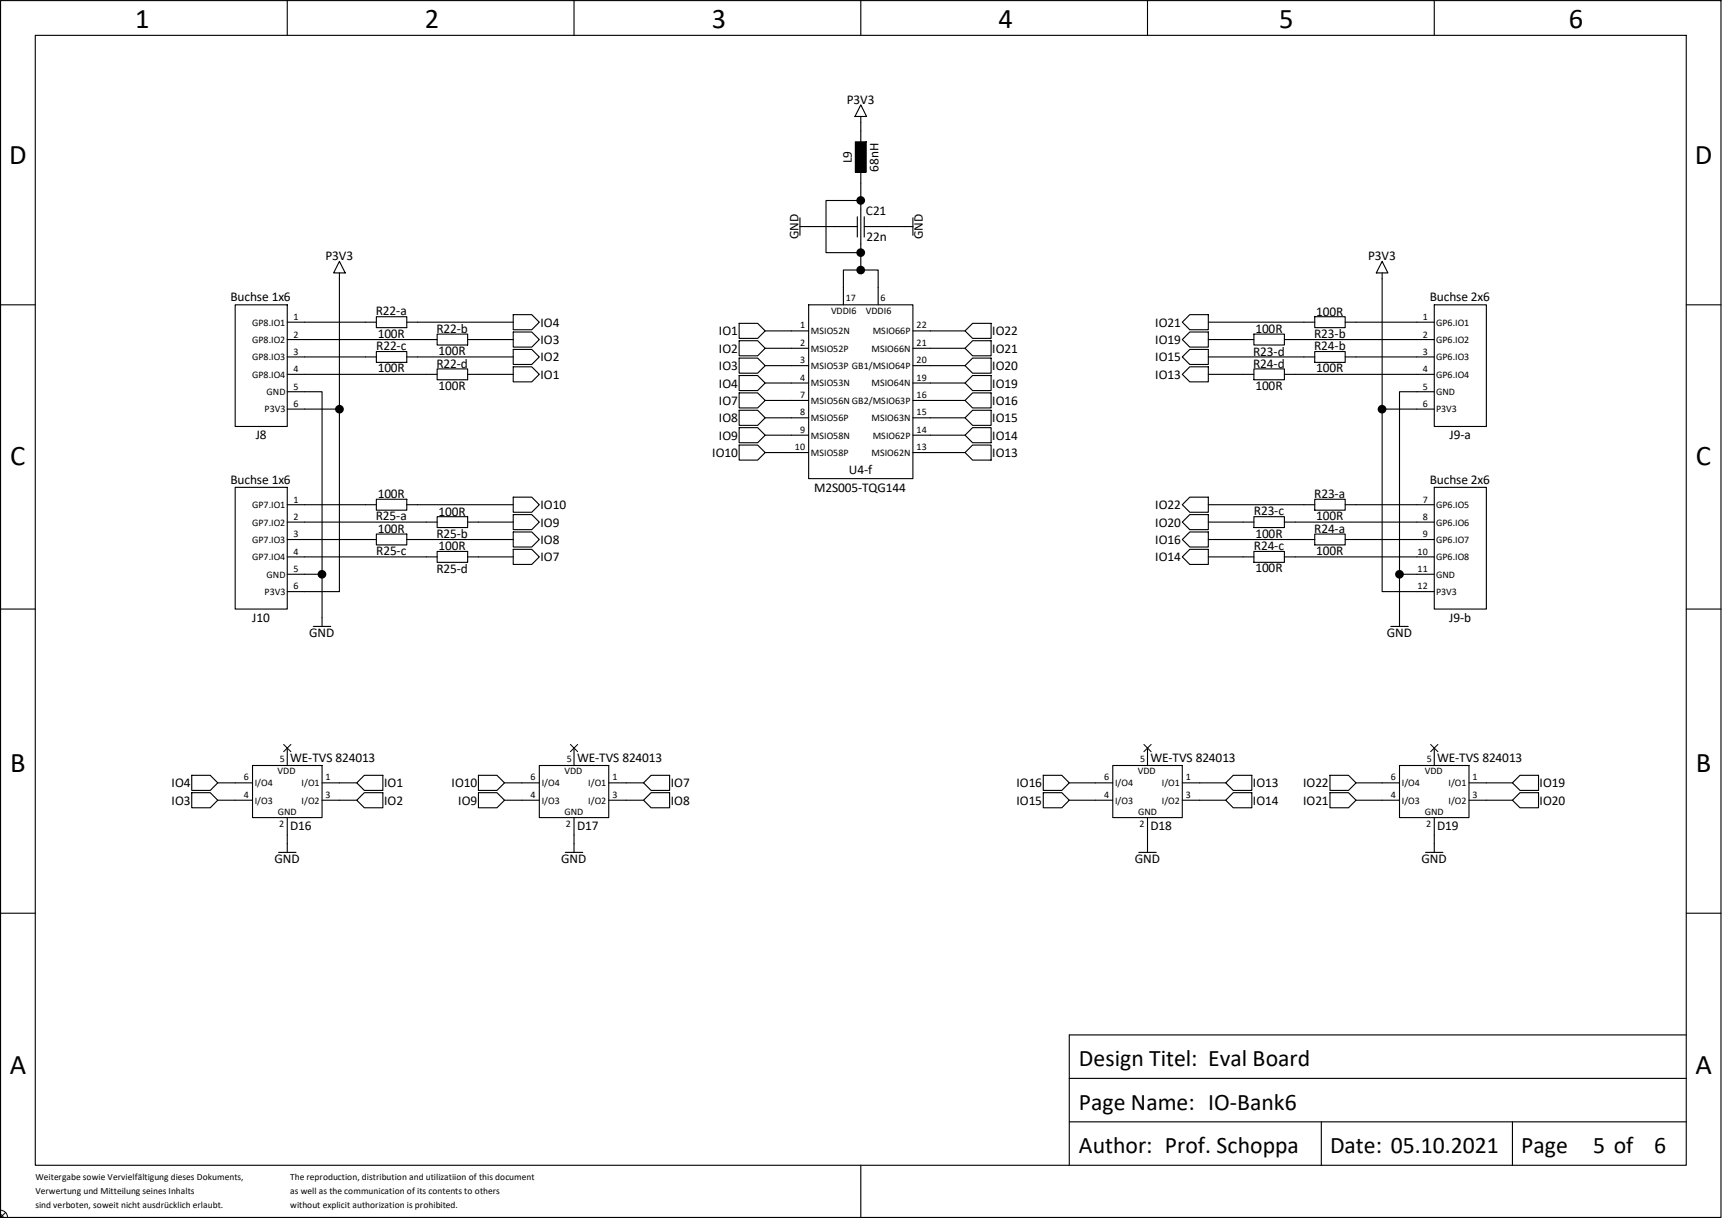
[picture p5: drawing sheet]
<svg xmlns="http://www.w3.org/2000/svg" width="297mm" height="210mm" viewBox="0 0 297 210" stroke-linecap="round" stroke-linejoin="round" font-family="sans-serif">
<g fill="none" stroke="#000" stroke-width=".19">
<path d="M.1 .1h296.7v209.8h-296.7zM6.1 6.1h284.7v194.8h-284.7zM49.5 .1v6M99 .1v6M148.5 18.1l1 2h-2zM148.5 .1v6M197.9 .1v6M247.4 .1v6M138 39.1h9.9M138 37.6v3M147.5 24.5h1.9v5.2h-1.9zM147.9 37.4v3.5"/>
<path d="M148.5 34.6h-6v9h6M148.5 20.1v4.4M148.5 29.7v16.9M149.1 39.1h8.4M149.1 37.4v3.5M157.5 37.6v3M.1 52.6h6M40.6 52.6h8.9v20.9h-8.9zM49.5 55.6h15.4M49.5 58.5h25.9M58.5 45.1l1 2h-2zM58.5 47.1v23.4"/>
<path d="M64.9 54.6h5.3v1.9h-5.3zM70.2 55.6h18.3M75.4 57.6h5.3v1.9h-5.3zM80.7 58.5h7.8M88.5 57.2h3.2l1.3 1.3-1.3 1.4h-3.2zM88.5 54.3h3.2l1.3 1.3-1.3 1.3h-3.2zM127.5 58.8h3.2l1.3 1.3-1.3 1.3h-3.2zM127.5 55.8h3.2l1.3 1.3-1.3 1.2h-3.2zM132 57.1h7.5M139.5 52.6h18v29.9h-18zM148.5 46.6h-3v6M148.5 46.6h3v6"/>
<path d="M157.5 57.1h8.9M166.4 57.1l1.4-1.3h3.1v2.5h-3.1zM205.2 57.2h3.2v2.7h-3.2l-1.3-1.4zM205.2 54.3h3.2v2.6h-3.2l-1.3-1.3zM208.4 55.6h18.4M208.4 58.5h7.9M216.3 57.6h5.2v1.9h-5.2zM221.5 58.5h25.9M226.8 54.6h5.2v1.9h-5.2zM232 55.6h15.4M238.4 45.1l1 2h-2zM238.4 47.1v23.4"/>
<path d="M247.4 52.6h9v20.9h-9zM290.8 52.6h6M49.5 67.5h6v31.5M49.5 61.5h15.4M49.5 64.6h25.9M49.5 70.5h9M58.5 70.5v31.5h-9M64.9 60.6h5.3v1.9h-5.3zM70.2 61.5h18.3M75.4 63.6h5.3v1.9h-5.3zM80.7 64.6h7.8M88.5 63.2h3.2l1.3 1.4-1.3 1.2h-3.2z"/>
<path d="M88.5 60.3h3.2l1.3 1.2-1.3 1.3h-3.2zM127.5 76.7h3.2l1.3 1.3-1.3 1.3h-3.2zM127.5 70.7h3.2l1.3 1.3-1.3 1.3h-3.2zM127.5 64.8h3.2l1.3 1.2-1.3 1.3h-3.2zM127.5 61.7h3.2l1.3 1.3-1.3 1.3h-3.2zM127.5 67.7h3.2l1.3 1.3-1.3 1.3h-3.2zM127.5 73.7h3.2l1.3 1.3-1.3 1.3h-3.2zM132 60.1h7.5M132 66h7.5M132 63h7.5M132 72h7.5M132 69h7.5"/>
<path d="M132 78h7.5M132 75h7.5M157.5 60.1h8.9M157.5 66h8.9M157.5 63h8.9M157.5 72h8.9M157.5 69h8.9M157.5 78h8.9M157.5 75h8.9M166.4 78l1.4-1.3h3.1v2.6h-3.1zM166.4 75l1.4-1.3h3.1v2.6h-3.1zM166.4 72l1.4-1.3h3.1v2.6h-3.1z"/>
<path d="M166.4 69l1.4-1.3h3.1v2.6h-3.1zM166.4 66l1.4-1.2h3.1v2.5h-3.1zM166.4 63l1.4-1.3h3.1v2.6h-3.1zM166.4 60.1l1.4-1.3h3.1v2.6h-3.1zM203.9 61.5l1.3-1.2h3.2v2.5h-3.2zM205.2 63.2h3.2v2.6h-3.2l-1.3-1.2zM208.4 61.5h18.4M208.4 64.6h7.9M216.3 63.6h5.2v1.9h-5.2zM221.5 64.6h25.9M226.8 60.6h5.2v1.9h-5.2zM232 61.5h15.4"/>
<path d="M238.4 70.5v31.5h9M238.4 70.5h9M247.4 67.5h-6v31.5M40.6 84h8.9v21h-8.9zM49.5 87h15.4M49.5 90h25.9M49.5 93h15.4M49.5 96h25.9M49.5 99h6M55.5 99v9M64.9 86.1h5.3v1.9h-5.3zM64.9 92.1h5.3v1.9h-5.3z"/>
<path d="M70.2 87h18.3M70.2 93h18.3M75.4 89.1h5.3v1.9h-5.3zM75.4 95.1h5.3v1.9h-5.3zM80.7 90h7.8M80.7 96h7.8M88.5 85.7h3.2l1.3 1.3-1.3 1.3h-3.2zM88.5 88.7h3.2l1.3 1.3-1.3 1.3h-3.2zM88.5 91.7h3.2l1.3 1.3-1.3 1.3h-3.2zM88.5 94.7h3.2l1.3 1.3-1.3 1.3h-3.2zM203.9 90l1.3-1.3h3.2v2.6h-3.2zM205.2 94.7h3.2v2.6h-3.2l-1.3-1.3z"/>
<path d="M205.2 91.7h3.2v2.6h-3.2l-1.3-1.3zM205.2 85.7h3.2v2.6h-3.2l-1.3-1.3zM208.4 87h18.4M208.4 90h7.9M208.4 93h18.4M208.4 96h7.9M216.3 89.1h5.2v1.9h-5.2zM216.3 95.1h5.2v1.9h-5.2zM221.5 90h25.9M221.5 96h25.9M226.8 86.1h5.2v1.9h-5.2zM226.8 92.1h5.2v1.9h-5.2z"/>
<path d="M232 87h15.4M232 93h15.4M241.4 99v9M241.4 99h6M247.4 84h9v21h-9zM.1 105h6M54 108h3M239.9 108h3M290.8 105h6M33.1 133.7h3.2l1.3 1.3-1.3 1.3h-3.2zM33.1 136.7h3.2l1.3 1.3-1.3 1.3h-3.2zM37.6 138h6"/>
<path d="M37.6 135h6M43.6 132h11.9v9h-11.9zM49.5 129v3M55.5 138h6M55.5 135h6M61.5 138l1.3-1.3h3.2v2.6h-3.2zM62.8 133.7h3.2v2.6h-3.2l-1.3-1.3zM82.5 136.7h3.2l1.3 1.3-1.3 1.3h-3.2zM82.5 133.7h3.2l1.3 1.3-1.3 1.3h-3.2zM87 138h6M87 135h6M93 132h12v9h-12z"/>
<path d="M99 129v3M105 138h6M105 135h6M111 138l1.3-1.3h3.2v2.6h-3.2zM111 135l1.3-1.3h3.2v2.6h-3.2zM179.9 133.7h3.2l1.3 1.3-1.3 1.3h-3.2zM179.9 136.7h3.2l1.3 1.3-1.3 1.3h-3.2zM184.4 138h7.5M184.4 135h7.5M191.9 132h12v9h-12zM197.9 129v3M203.9 138h7.5"/>
<path d="M203.9 135h7.5M212.7 133.7h3.2v2.6h-3.2l-1.3-1.3zM212.7 136.7h3.2v2.6h-3.2l-1.3-1.3zM229.4 133.7h3.2l1.3 1.3-1.3 1.3h-3.2zM229.4 136.7h3.2l1.3 1.3-1.3 1.3h-3.2zM233.9 138h7.5M233.9 135h7.5M241.4 132h12v9h-12zM247.4 129v3M253.4 138h7.5M253.4 135h7.5M260.9 138l1.3-1.3h3.2v2.6h-3.2z"/>
<path d="M262.2 133.7h3.2v2.6h-3.2l-1.3-1.3zM.1 157.5h6M48.1 147h2.9M49.5 141v6M97.5 147h3M99 141v6M196.4 147h3M197.9 141v6M245.9 147h3M247.4 141v6M290.8 157.5h6M290.8 178.4h-106.4v22.5"/>
<path d="M184.4 193.4h106.4M184.4 185.9h106.4M227.9 193.4v7.5M260.9 193.4v7.5M148.5 200.9v9"/>
</g>
<g fill="#000">
<path d="M147.5 24.5h1.9v5.2h-1.9z" fill-rule="evenodd"/>
<circle cx="148.5" cy="34.6" r=".75"/>
<circle cx="148.5" cy="46.6" r=".75"/>
<circle cx="148.5" cy="43.6" r=".75"/>
<circle cx="58.6" cy="70.6" r=".75"/>
<circle cx="238.4" cy="70.6" r=".75"/>
<circle cx="55.5" cy="99" r=".75"/>
<circle cx="241.4" cy="99" r=".75"/>
</g>
<path d="M48.9 128.4l1.3 1.2M50.2 128.4l-1.3 1.2M98.4 128.4l1.2 1.2M99.6 128.4l-1.2 1.2M197.3 128.4l1.2 1.2M198.5 128.4l-1.2 1.2M246.8 128.4l1.2 1.2M248 128.4l-1.2 1.2M0 208.7a1.27 1.27 0 0 1 1.3 1.2v.1M0 209.4a.51 .51 0 0 1 .5 .5v.1M0 209.8l.2 .2M1 209l-1 1" fill="none" stroke="#000" stroke-width=".17"/>
<g font-size="4.9">
<text x="23.3" y="4.8">1</text>
<text x="73.3" y="4.8">2</text>
<text x="122.8" y="4.8">3</text>
<text x="172.2" y="4.8">4</text>
<text x="220.6" y="4.8">5</text>
<text x="270.6" y="4.8">6</text>
<text x="1.6" y="28.3">D</text>
<text x="292.3" y="28.3">D</text>
<text x="1.8" y="80.2">C</text>
<text x="292.5" y="80.2">C</text>
<text x="1.8" y="133.2">B</text>
<text x="292.5" y="133.2">B</text>
<text x="1.7" y="185.1">A</text>
<text x="292.4" y="185.1">A</text>
</g>
<g font-size="4.1">
<text x="186.1" y="183.9">Design Titel: Eval Board</text>
<text x="186.1" y="191.3">Page Name: IO-Bank6</text>
<text x="186.1" y="198.8">Author: Prof. Schoppa</text>
<text x="229.4" y="198.8">Date: 05.10.2021</text>
<text x="262.4" y="198.8">Page</text>
<text x="274.8" y="198.8">5 of</text>
<text x="285.3" y="198.8">6</text>
</g>
<g font-size="2.3">
<text x="146" y="17.9">P3V3</text>
<text x="146.9" y="28.2" transform="rotate(-90 146.9 28.2)">L9</text>
<text x="151.5" y="29.6" transform="rotate(-90 151.5 29.6)">68nH</text>
<text x="137.7" y="41.3" transform="rotate(-90 137.7 41.3)">GND</text>
<text x="149.4" y="37">C21</text>
<text x="149.5" y="41.5">22n</text>
<text x="159.2" y="41.3" transform="rotate(-90 159.2 41.3)">GND</text>
<text x="56.1" y="44.8">P3V3</text>
<text x="236" y="44.8">P3V3</text>
<text x="39.8" y="51.9">Buchse 1x6</text>
<text x="246.6" y="51.9">Buchse 2x6</text>
<text x="64.8" y="54.4">R22-a</text>
<text x="65.2" y="58.3">100R</text>
<text x="75.3" y="57.4">R22-b</text>
<text x="93.2" y="59.3">IO3</text>
<text x="93.2" y="56.3">IO4</text>
<text x="124" y="57.8">IO1</text>
<text x="171.2" y="57.8">IO22</text>
<text x="199.3" y="59.3">IO19</text>
<text x="199.3" y="56.3">IO21</text>
<text x="216.5" y="57.4">100R</text>
<text x="226.7" y="58.3">R23-b</text>
<text x="227" y="54.4">100R</text>
<text x="64.9" y="60.4">R22-c</text>
<text x="65.2" y="64.2">100R</text>
<text x="75.3" y="63.4">R22-d</text>
<text x="75.6" y="61.2">100R</text>
<text x="93.2" y="62.3">IO2</text>
<text x="93.2" y="65.3">IO1</text>
<text x="124" y="63.8">IO3</text>
<text x="124" y="60.8">IO2</text>
<text x="171.2" y="63.8">IO20</text>
<text x="171.2" y="60.8">IO21</text>
<text x="199.3" y="65.3">IO13</text>
<text x="199.3" y="62.3">IO15</text>
<text x="216.2" y="63.4">R24-d</text>
<text x="216.2" y="61.3">R23-d</text>
<text x="226.7" y="60.4">R24-b</text>
<text x="227" y="64.2">100R</text>
<text x="75.6" y="67.2">100R</text>
<text x="124" y="66.8">IO4</text>
<text x="124" y="69.8">IO7</text>
<text x="171.2" y="69.8">IO16</text>
<text x="171.2" y="66.8">IO19</text>
<text x="216.5" y="67.2">100R</text>
<text x="44.1" y="75.7">J8</text>
<text x="124" y="72.8">IO8</text>
<text x="124" y="75.8">IO9</text>
<text x="171.2" y="72.8">IO15</text>
<text x="171.2" y="75.8">IO14</text>
<text x="250" y="75.7">J9-a</text>
<text x="39.8" y="83.4">Buchse 1x6</text>
<text x="122.9" y="78.8">IO10</text>
<text x="146.4" y="81.7">U4-f</text>
<text x="171.2" y="78.8">IO13</text>
<text x="246.6" y="83.4">Buchse 2x6</text>
<text x="64.8" y="89.7">R25-a</text>
<text x="65.2" y="85.9">100R</text>
<text x="75.6" y="88.9">100R</text>
<text x="93.2" y="87.8">IO10</text>
<text x="140.4" y="84.9">M2S005-TQG144</text>
<text x="199.3" y="87.8">IO22</text>
<text x="216.3" y="88.9">R23-c</text>
<text x="226.7" y="85.9">R23-a</text>
<text x="227" y="89.7">100R</text>
<text x="64.9" y="95.8">R25-c</text>
<text x="65.2" y="91.9">100R</text>
<text x="75.3" y="92.8">R25-b</text>
<text x="75.6" y="94.9">100R</text>
<text x="93.2" y="90.8">IO9</text>
<text x="93.2" y="93.8">IO8</text>
<text x="199.3" y="90.8">IO20</text>
<text x="199.3" y="93.8">IO16</text>
<text x="216.3" y="94.9">R24-c</text>
<text x="216.5" y="92.7">100R</text>
<text x="226.7" y="91.9">R24-a</text>
<text x="227" y="95.7">100R</text>
<text x="75.3" y="98.8">R25-d</text>
<text x="93.2" y="96.8">IO7</text>
<text x="199.3" y="96.8">IO14</text>
<text x="216.5" y="98.7">100R</text>
<text x="43.5" y="107.2">J10</text>
<text x="250" y="107.2">J9-b</text>
<text x="53.3" y="109.8">GND</text>
<text x="239.2" y="109.8">GND</text>
<text x="50" y="131.4">WE-TVS 824013</text>
<text x="99.5" y="131.4">WE-TVS 824013</text>
<text x="198.4" y="131.4">WE-TVS 824013</text>
<text x="247.9" y="131.4">WE-TVS 824013</text>
<text x="29.6" y="135.8">IO4</text>
<text x="66.3" y="135.8">IO1</text>
<text x="77.9" y="135.8">IO10</text>
<text x="115.7" y="135.8">IO7</text>
<text x="175.3" y="135.8">IO16</text>
<text x="216.1" y="135.8">IO13</text>
<text x="224.7" y="135.8">IO22</text>
<text x="265.6" y="135.8">IO19</text>
<text x="29.6" y="138.8">IO3</text>
<text x="50" y="143.2">D16</text>
<text x="66.3" y="138.8">IO2</text>
<text x="79" y="138.8">IO9</text>
<text x="99.5" y="143.2">D17</text>
<text x="115.7" y="138.8">IO8</text>
<text x="175.3" y="138.8">IO15</text>
<text x="198.4" y="143.2">D18</text>
<text x="216.1" y="138.8">IO14</text>
<text x="224.7" y="138.8">IO21</text>
<text x="247.9" y="143.2">D19</text>
<text x="265.6" y="138.8">IO20</text>
<text x="47.4" y="148.8">GND</text>
<text x="96.8" y="148.8">GND</text>
<text x="195.7" y="148.8">GND</text>
<text x="245.2" y="148.8">GND</text>
</g>
<g font-size="1.7">
<text x="145.9" y="51.9">17</text>
<text x="151.8" y="51.9">6</text>
<text x="43.5" y="59.1">GP8.IO2</text>
<text x="43.5" y="56.1">GP8.IO1</text>
<text x="50.6" y="58.2">2</text>
<text x="50.6" y="55.2">1</text>
<text x="138" y="56.6">1</text>
<text x="138" y="59.6">2</text>
<text x="139.9" y="57.7">MSIO52N</text>
<text x="143.3" y="54.1">VDDI6</text>
<text x="149.4" y="54.1">VDDI6</text>
<text x="150.5" y="57.7">MSIO66P</text>
<text x="158.1" y="56.6">22</text>
<text x="158.1" y="59.6">21</text>
<text x="245.4" y="55.2">1</text>
<text x="245.4" y="58.2">2</text>
<text x="247.7" y="56.1">GP6.IO1</text>
<text x="247.7" y="59.1">GP6.IO2</text>
<text x="43.5" y="65.2">GP8.IO4</text>
<text x="43.5" y="62.1">GP8.IO3</text>
<text x="50.6" y="64.2">4</text>
<text x="50.6" y="61.2">3</text>
<text x="138" y="65.7">4</text>
<text x="138" y="62.7">3</text>
<text x="139.9" y="60.7">MSIO52P</text>
<text x="139.9" y="63.6">MSIO53P GB1/MSIO64P</text>
<text x="150.3" y="60.7">MSIO66N</text>
<text x="158.1" y="62.6">20</text>
<text x="158.1" y="65.7">19</text>
<text x="245.4" y="61.2">3</text>
<text x="245.4" y="64.2">4</text>
<text x="247.7" y="62.1">GP6.IO3</text>
<text x="247.7" y="65.2">GP6.IO4</text>
<text x="45.6" y="71.1">P3V3</text>
<text x="46" y="68.2">GND</text>
<text x="50.6" y="70.2">6</text>
<text x="50.6" y="67.2">5</text>
<text x="138" y="71.6">8</text>
<text x="138" y="68.6">7</text>
<text x="139.9" y="69.6">MSIO56N GB2/MSIO63P</text>
<text x="139.9" y="66.6">MSIO53N</text>
<text x="150.3" y="66.6">MSIO64N</text>
<text x="158.1" y="68.6">16</text>
<text x="158.1" y="71.6">15</text>
<text x="245.4" y="67.2">5</text>
<text x="245.4" y="70.2">6</text>
<text x="247.7" y="68.2">GND</text>
<text x="247.7" y="71.1">P3V3</text>
<text x="137.1" y="77.6">10</text>
<text x="138" y="74.6">9</text>
<text x="139.9" y="72.6">MSIO56P</text>
<text x="139.9" y="75.6">MSIO58N</text>
<text x="150.3" y="72.6">MSIO63N</text>
<text x="150.5" y="75.6">MSIO62P</text>
<text x="158.1" y="74.6">14</text>
<text x="158.1" y="77.6">13</text>
<text x="139.9" y="78.6">MSIO58P</text>
<text x="150.3" y="78.6">MSIO62N</text>
<text x="43.5" y="87.6">GP7.IO1</text>
<text x="50.6" y="89.7">2</text>
<text x="50.6" y="86.7">1</text>
<text x="245.4" y="86.7">7</text>
<text x="245.4" y="89.7">8</text>
<text x="247.7" y="87.6">GP6.IO5</text>
<text x="43.5" y="93.6">GP7.IO3</text>
<text x="43.5" y="90.6">GP7.IO2</text>
<text x="50.6" y="92.7">3</text>
<text x="50.6" y="95.7">4</text>
<text x="244.5" y="95.7">10</text>
<text x="245.4" y="92.7">9</text>
<text x="247.7" y="90.6">GP6.IO6</text>
<text x="247.7" y="93.6">GP6.IO7</text>
<text x="43.5" y="96.6">GP7.IO4</text>
<text x="46" y="99.6">GND</text>
<text x="50.6" y="98.6">5</text>
<text x="50.6" y="101.6">6</text>
<text x="244.5" y="98.6">11</text>
<text x="244.5" y="101.6">12</text>
<text x="247.7" y="99.6">GND</text>
<text x="247.7" y="96.6">GP6.IO8</text>
<text x="45.6" y="102.6">P3V3</text>
<text x="247.7" y="102.6">P3V3</text>
<text x="48.3" y="131.3">5</text>
<text x="97.7" y="131.3">5</text>
<text x="196.6" y="131.3">5</text>
<text x="246.1" y="131.3">5</text>
<text x="42.1" y="134.5">6</text>
<text x="42.1" y="137.6">4</text>
<text x="43.9" y="135.6">I/O4</text>
<text x="47.9" y="133.5">VDD</text>
<text x="52" y="135.6">I/O1</text>
<text x="56.1" y="137.6">3</text>
<text x="56.1" y="134.6">1</text>
<text x="91.5" y="134.5">6</text>
<text x="91.5" y="137.6">4</text>
<text x="93.4" y="135.6">I/O4</text>
<text x="97.4" y="133.5">VDD</text>
<text x="101.5" y="135.6">I/O1</text>
<text x="105.6" y="137.6">3</text>
<text x="105.6" y="134.6">1</text>
<text x="190.5" y="137.6">4</text>
<text x="190.5" y="134.5">6</text>
<text x="192.3" y="135.6">I/O4</text>
<text x="196.3" y="133.5">VDD</text>
<text x="200.4" y="135.6">I/O1</text>
<text x="204.5" y="134.6">1</text>
<text x="204.5" y="137.6">3</text>
<text x="239.9" y="137.6">4</text>
<text x="239.9" y="134.5">6</text>
<text x="241.8" y="135.6">I/O4</text>
<text x="245.7" y="133.5">VDD</text>
<text x="249.9" y="135.6">I/O1</text>
<text x="254" y="134.6">1</text>
<text x="254" y="137.6">3</text>
<text x="43.9" y="138.6">I/O3</text>
<text x="47.9" y="140.5">GND</text>
<text x="48.2" y="142.6">2</text>
<text x="52" y="138.6">I/O2</text>
<text x="93.4" y="138.6">I/O3</text>
<text x="97.4" y="140.5">GND</text>
<text x="97.6" y="142.6">2</text>
<text x="101.5" y="138.6">I/O2</text>
<text x="192.3" y="138.6">I/O3</text>
<text x="196.3" y="140.5">GND</text>
<text x="196.6" y="142.6">2</text>
<text x="200.4" y="138.6">I/O2</text>
<text x="241.8" y="138.6">I/O3</text>
<text x="245.7" y="140.5">GND</text>
<text x="246" y="142.6">2</text>
<text x="249.9" y="138.6">I/O2</text>
</g>
<g font-size="1.6">
<text x="6.1" y="203.5">Weitergabe sowie Vervielfältigung dieses Dokuments,</text>
<text x="50" y="203.5">The reproduction, distribution and utilizatiion of this document</text>
<text x="6.1" y="205.9">Verwertung und Mitteilung seines Inhalts</text>
<text x="6.1" y="208.3">sind verboten, soweit nicht ausdrücklich erlaubt.</text>
<text x="50" y="205.9">as well as the communication of its contents to others</text>
<text x="50" y="208.3">without explicit authorization is prohibited.</text>
</g>
</svg>
